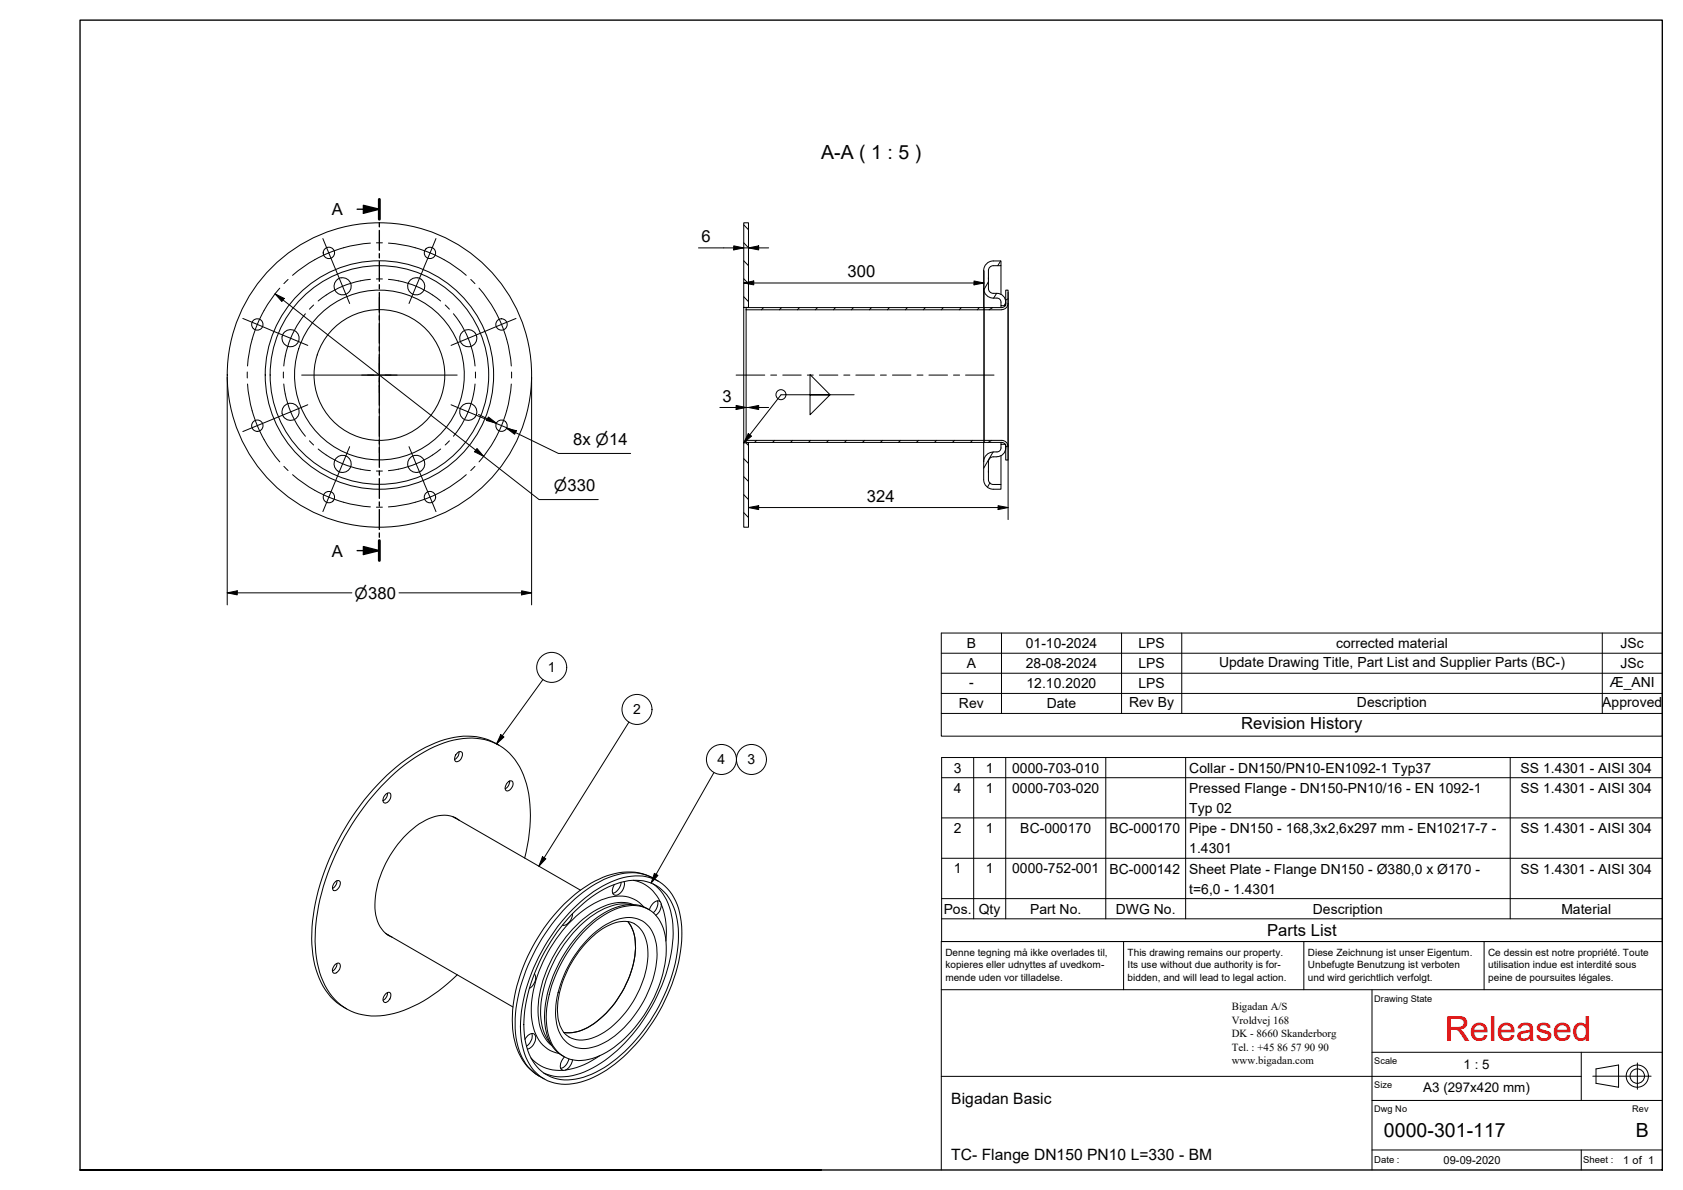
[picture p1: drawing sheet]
<svg xmlns="http://www.w3.org/2000/svg" width="420mm" height="297mm" viewBox="0 0 420 297" stroke-linecap="round" stroke-linejoin="round" font-family="sans-serif">
<!-- layer: Hatch -->
<g fill="none" stroke="#000" stroke-width=".25">
<path d="M185.7 56.1l1.2 1.2M185.7 74.1l1.2 1.2M185.7 69.6l1.2 1.2M185.7 65.1l1.2 1.2M185.7 60.6l1.2 1.2M190.6 76.8l-.5 .5M195.1 76.8l-.5 .5M199.6 76.8l-.5 .5M204.1 76.8l-.6 .5M208.6 76.8l-.5 .5M213.1 76.8l-.5 .5M217.6 76.8l-.6 .5"/>
<path d="M222 76.8l-.5 .5M226.5 76.8l-.5 .5M231 76.8l-.5 .5M235.5 76.8l-.5 .5M240 76.8l-.5 .5M244.5 76.8l-.5 .5M246.8 70.3l-1.2 2M247.8 76.8l-.9 .5M248.8 73.2l-.7 1.2M249.8 65.1l-.7 1.2M251.1 75.6l-.4 .7M251.7 74.6l-.6 .3"/>
<path d="M185.7 119l1.2 1.2M185.7 114.5l1.2 1.2M186.2 110.5l.7 .7M188.9 109.9l-.5 .5M193.4 109.9l-.5 .5M197.9 109.9l-.5 .5M202.4 109.9l-.6 .5M206.8 109.9l-.5 .5M211.3 109.9l-.5 .5M215.9 109.9l-.6 .5M220.3 109.9l-.5 .5M224.8 109.9l-.5 .5"/>
<path d="M229.3 109.9l-.5 .5M233.8 109.9l-.5 .5M238.3 109.9l-.5 .5M242.8 109.9l-.5 .5M247.6 109.9l-.9 .5M247.9 112.8l-2.3 4.1M251.6 111.3l-.5 .3M185.7 128l1.2 1.2M185.7 123.5l1.2 1.2M247.1 120.5l-.6 1.1"/>
</g>
<!-- layer: Visible -->
<g fill="none" stroke="#000" stroke-width=".25">
<path d="M185.7 55.6h1.2v21.1h-1.2zM84.3 69.7a2.13 2.13 0 0 1 3.4 1.3 2.13 2.13 0 0 1-2.6 2.5 2.13 2.13 0 0 1-1.2-3.4l.4-.4M185.7 76.7v33.8M186.3 76.8h59.4v.5h-59.4zM186.3 77.3v32.6M186.9 76.7v.1M245.6 72a2.59 2.59 0 0 0 3.3 2.4 1 1 0 0 1 1 1v.9h1.2a2.5 2.5 0 0 0-3.1-3.1 1.21 1.21 0 0 1-1.2-1.2v-4.5a1.21 1.21 0 0 1 1.2-1.2h1.9v-1.2a3.8 3.8 0 0 0-3.8 .9l-.5 1.5v9.3M245.7 77.3v32.6M246.8 69.3v.4M249.9 66.3v7.2M249.9 76.3v.5M251.1 75.8a.99 .99 0 0 1-1 1h-4.4v.5h4.4"/>
<path d="M251.7 75.7v-3.3h-.6v3.4M251.7 75.7v35.8M251.7 75.7a1.59 1.59 0 0 1-1.6 1.6M84.3 117.5a2.14 2.14 0 0 1 .2-3.5 2.14 2.14 0 0 1 3.2 1.5 2.14 2.14 0 0 1-2.8 2.3l-.6-.3M185.7 110.5h1.2v21.1h-1.2zM186.3 109.9h59.4v.5h-59.4zM186.9 110.4v.1M245.6 110.4v9.3a2.39 2.39 0 0 0 2.4 2.4h1.9v-1.2h-1.9a1.21 1.21 0 0 1-1.2-1.2v-4.5a1.21 1.21 0 0 1 1.2-1.2h.9M246.8 117.5v.4M248 112.8a2.39 2.39 0 0 0-2.4 2.4M249.9 111.8a.99 .99 0 0 1-1 1h-.9M249.9 111.8v-.9h1.2v.9"/>
<path d="M249.9 110.4v.5M249.9 113.8v7.1M251.1 111.4a.99 .99 0 0 0-1-1h-4.4v-.5h4.4a1.59 1.59 0 0 1 1.6 1.6M251.1 111.4v3.4h.6v-3.3M251.1 111.8a2.18 2.18 0 0 1-2.2 2.2M96.4 198.1a.71 .71 0 0 1 1-.1 .71 .71 0 0 1 .1 1 1.5 1.5 0 0 1-1.7 1.3 1.61 1.61 0 0 1 .6-2.2zM96.7 198a1.99 1.99 0 0 1-1.1 1.9M114.2 187.9a.74 .74 0 0 1 1.1-.2 .74 .74 0 0 1 .1 1.1 1.29 1.29 0 0 1-1.7 1.2 1.71 1.71 0 0 1 .5-2.1zM114.6 187.6a2 2 0 0 1-1.1 2M124.5 186a16.4 16.4 0 0 0-14.6-1 44.6 44.6 0 0 0-18.9 14.6 60.8 60.8 0 0 0-13.1 31.8 25.4 25.4 0 0 0 3.4 15.8l1.2 1.6 1.5 1.4 2.5 1.6M126.7 195.4a.8 .8 0 0 1 1.1-.4 .8 .8 0 0 1 .2 1.2 1.42 1.42 0 0 1-1.6 1.1 1.44 1.44 0 0 1 .3-1.9zM127.2 194.9a2 2 0 0 1-1.1 2"/>
<path d="M84.1 219.9a2.2 2.2 0 0 1-1.1 1.9M113 203.9l.5 .2M113.5 204.1l31.4 18.1M113.5 204.1l.4 .2M114.7 204.8a7.5 7.5 0 0 0-8.4-.1 26 26 0 0 0-12.7 22 7.6 7.6 0 0 0 4.3 7.2M131 214.2a34.6 34.6 0 0 0-.3-20.8 13.8 13.8 0 0 0-16.2-8.9 35.2 35.2 0 0 0-18.1 10.6 61.6 61.6 0 0 0-17.5 35.5 25.7 25.7 0 0 0 3.4 17.2 13.8 13.8 0 0 0 14.9 5.4 35 35 0 0 0 17-9.9M164.3 219.9a13.6 13.6 0 0 0-12.7-1.3 34.4 34.4 0 0 0-15.8 13.1 41.1 41.1 0 0 0-7.9 23.9 14.8 14.8 0 0 0 7.9 13.7M83.7 220.1a.75 .75 0 0 1 1.1-.1 .75 .75 0 0 1 0 1.1 1.26 1.26 0 0 1-1.7 1.1 1.81 1.81 0 0 1 .6-2.1zM96.2 232.9l31.9 18.5M96.7 233.3l.3 .2M142.9 228.1a2.97 2.97 0 0 1-2.2 2.9l-.3-.1M143 226.9a26 26 0 0 1 14.6-8.2 10.3 10.3 0 0 1 11.5 7.1 29.6 29.6 0 0 1-1.3 19.8 44.2 44.2 0 0 1-17.4 22.1 15.7 15.7 0 0 1-12.9 2.4 11.1 11.1 0 0 1-7.1-9.2 34.6 34.6 0 0 1 3.5-20.7 49.3 49.3 0 0 1 9.1-13.3z"/>
<path d="M143.7 227.3a23.7 23.7 0 0 1 14.2-7.6 10 10 0 0 1 10.7 7.8 29 29 0 0 1-1.7 18.3 41.9 41.9 0 0 1-17.1 21.3 14.4 14.4 0 0 1-12.3 1.7 11.5 11.5 0 0 1-6.5-9.6 36.1 36.1 0 0 1 5-21.6 43.3 43.3 0 0 1 7.7-10.3zM146.3 232a18.5 18.5 0 0 1 11.6-6 7.9 7.9 0 0 1 7.9 6.5 25.7 25.7 0 0 1-3.1 17.6 29.9 29.9 0 0 1-13.1 13.5 9.9 9.9 0 0 1-8.8 .1 10.1 10.1 0 0 1-4.4-8.8 32.2 32.2 0 0 1 8.3-21.1zM155.1 220.2a3.2 3.2 0 0 1-2.1 2.8M155.8 220a2.68 2.68 0 0 1-2.4 3.4 1.59 1.59 0 0 1-.2-2.3l.2-.3M156.8 230a11.5 11.5 0 0 1 1.5 9.6 25.8 25.8 0 0 1-11.6 16.9 9.7 9.7 0 0 1-5.9 1.2M158.4 230.6a7.6 7.6 0 0 0-7.4 .9 26.6 26.6 0 0 0-11.9 20.5 7.6 7.6 0 0 0 3 6.9M162 227a9.6 9.6 0 0 0-9.3-.1 31.2 31.2 0 0 0-14.6 16.7 23.5 23.5 0 0 0-1.5 15 8.5 8.5 0 0 0 4.2 5.1M162.1 227.1a2.44 2.44 0 0 1 2.5-2.2 1.81 1.81 0 0 1 .1 2.5l-1 1.1M164.1 224.9a2.99 2.99 0 0 1-1 2.9M83.7 240.8a.75 .75 0 0 1 1-.3 .75 .75 0 0 1 .2 1.1 1.42 1.42 0 0 1-1.7 1.2 1.61 1.61 0 0 1 .5-2zM84.1 240.5a2.2 2.2 0 0 1-1.1 1.9M96.4 248a.7 .7 0 0 1 1-.2 .7 .7 0 0 1 .1 1 1.43 1.43 0 0 1-1.6 1.3 1.52 1.52 0 0 1 .5-2.1z"/>
<path d="M96.7 247.8a1.99 1.99 0 0 1-1.1 1.9M131.1 259.4a1.99 1.99 0 0 1 2.2-1.3 2.64 2.64 0 0 1-1.4 3.7l-.2 .1M132.8 258a3.2 3.2 0 0 1-1.4 3.1M133.4 243.1a2.68 2.68 0 0 1-1.2 3.6M140.9 263.8a2.46 2.46 0 0 0-.6 3.3 1.68 1.68 0 0 0 2.1-1.2l.5-1.3M142 264.3a2.98 2.98 0 0 1-2 2.4"/>
<circle cx="82.1" cy="63.1" r="1.42"/>
<circle cx="103.9" cy="71.5" r="2.14"/>
<circle cx="107.3" cy="63.1" r="1.42"/>
<circle cx="64.2" cy="81" r="1.42"/>
<circle cx="72.5" cy="84.4" r="2.14"/>
<circle cx="94.7" cy="93.6" r="16.3"/>
<circle cx="94.7" cy="93.6" r="21.2"/>
<circle cx="94.7" cy="93.6" r="28.5"/>
<circle cx="94.7" cy="93.6" r="27.3"/>
<circle cx="94.7" cy="93.6" r="38"/>
<circle cx="116.9" cy="84.4" r="2.14"/>
<circle cx="125.2" cy="81" r="1.42"/>
<circle cx="64.2" cy="106.3" r="1.42"/>
<circle cx="72.5" cy="102.8" r="2.14"/>
<circle cx="103.9" cy="115.8" r="2.14"/>
<circle cx="116.9" cy="102.8" r="2.14"/>
<circle cx="125.2" cy="106.3" r="1.42"/>
<circle cx="82.1" cy="124.1" r="1.42"/>
<circle cx="107.3" cy="124.1" r="1.42"/>
</g>
<!-- layer: Visible Narrow -->
<path d="M158.1 219.7a9.2 9.2 0 0 1 6.7 5.4M163 219.2a12.4 12.4 0 0 0-11.1-.1 36.2 36.2 0 0 0-15.8 14 41.8 41.8 0 0 0-7.5 23.6 14.6 14.6 0 0 0 4.5 10.8l1.4 1M147.2 233.9a15.4 15.4 0 0 1 9.8-4.9 7 7 0 0 1 6.8 6.5 25.2 25.2 0 0 1-5.7 18.3 18.9 18.9 0 0 1-11.2 7.8 6.8 6.8 0 0 1-7.9-6 24.1 24.1 0 0 1 4.6-17.3l1.3-1.8zM157.5 225.8a13.3 13.3 0 0 0-10.1 3.1 32.2 32.2 0 0 0-12.4 24.4 11.5 11.5 0 0 0 2.5 7.2M158.1 225.8a11.3 11.3 0 0 0-9.9 1.7 32.5 32.5 0 0 0-13.9 24 11.2 11.2 0 0 0 3.5 9.5M158.4 230.6a8.6 8.6 0 0 1 3.4 8.2 25.4 25.4 0 0 1-11.8 19.3 8.2 8.2 0 0 1-7.9 .8M160.7 226.3a8.3 8.3 0 0 0-9.6-2 26 26 0 0 0-13 11.2 29.7 29.7 0 0 0-5.3 19.2 8.9 8.9 0 0 0 6 8.1l.8 .2M163.1 220.6a13.1 13.1 0 0 1 4.9 10.1 40.2 40.2 0 0 1-9.3 26.5 29.8 29.8 0 0 1-15.8 11.3 11.1 11.1 0 0 1-7.1-.6M165.1 225.7a18.5 18.5 0 0 1 1.1 9.2M132.5 264.1a9.2 9.2 0 0 0 8 3.1M149.7 263.5a19.4 19.4 0 0 1-8.6 3.6" fill="none" stroke="#000" stroke-width=".25"/>
<!-- layer: Section Line -->
<g fill="none" stroke="#000" stroke-width=".34">
<path d="M89.2 52.2h5.5M90.7 51.3l4 .9-4 1zM94.7 49.8v4.9M94.7 55.6v1M94.7 57.5v5M94.7 63.3v1.1M94.7 65.3v4.9M94.7 71.1v1M94.7 73v5M94.7 78.8v1.1M94.7 80.8v4.9M94.7 86.6v1"/>
<path d="M94.7 88.5v4.9M94.7 94.3v1.1M94.7 96.3v4.9M94.7 102.1v1M94.7 104v4.9M94.7 109.8v1.1M94.7 111.7v5M94.7 117.5v1.1M94.7 119.5v4.9M89.2 137.4h5.5M90.7 136.4l4 1-4 1zM94.7 125.3v1.1"/>
<path d="M94.7 127.2v5M94.7 133v1.1M94.7 134.9v5"/>
</g>
<path d="M94.7 49.8v4.9M94.7 134.9v5" fill="none" stroke="#000" stroke-width=".72"/>
<path d="M90.7 51.3l4 .9-4 1zM90.7 136.4l4 1-4 1z" fill="#000"/>
<!-- layer: Symbol -->
<g fill="none" stroke="#000" stroke-width=".25">
<path d="M202.2 93.5l5 5h-5h5l-5 5zM213.2 98.5h-18.2l-9.3 12M186.8 108.2l.8 .7-1.9 1.6zM250 158v20.1M280 158v20.1M295 158v20.1M400 158v20.1M135.6 169.6l-11.6 16.1M235 178.1v5.7h180v-5.7M235 173.1v5h180M235 163.1h180M235 168h180"/>
<path d="M415 173.1h-180v-15.1h180v20.1M125 183.4l.8 .6-1.8 1.7zM157 180.2l-22.5 36M178.2 192.9l-15.6 27.5M235.1 194.1h179.9M243.1 189.1v40.2M251.1 189.1v40.2M276.1 189.1v40.2M296 189.1v40.2M377 189.1v40.2M135.4 213.9l.9 .5-1.8 1.8zM163.4 218l.9 .5-1.7 1.9z"/>
<path d="M235.1 204.2h179.9M235.1 214.2h179.9M235.1 224.3h179.9v-35.2h-179.9v40.2M235.1 229.3v5.7h179.9v-5.7M415 224.3v5h-179.9"/>
<circle cx="195" cy="98.5" r="1.25"/>
<circle cx="137.7" cy="166.6" r="3.7"/>
<circle cx="159" cy="177.1" r="3.7"/>
<circle cx="180.1" cy="189.6" r="3.7"/>
<circle cx="187.6" cy="189.6" r="3.7"/>
</g>
<!-- layer: Border -->
<path d="M20 5h395v287h-395zM205 292h-185h185" fill="none" stroke="#000" stroke-width=".34"/>
<!-- layer: Title -->
<g fill="none" stroke="#000" stroke-width=".25">
<path d="M280.5 235v12M325.5 235v12M370.5 235v12M415 235h-180v57M235 247h180M342.5 247v45M235 268.7h159.8M342.5 274.7h72.5M342.5 262.7h72.5M394.8 262.7v12M397.6 268.6h14.6M398.4 266.8l5.7-1v5.6l-5.7-1z"/>
<path d="M408.8 265.3v6.6M342.5 287h72.5M394.8 287v5"/>
<circle cx="408.7" cy="268.6" r="2.77"/>
<circle cx="408.7" cy="268.6" r="1.8"/>
</g>
<!-- layer: Dimension -->
<g fill="none" stroke="#000" stroke-width=".25">
<path d="M68.7 73.3l2.3 1.2-.6 .8zM68.7 73.3l65.9 51.4h14.8M174.4 61.9h17.5M183.2 61.4l2.5 .5-2.5 .5zM185.7 70.6l2.5-.5v1zM185.7 70.6h60M186.9 61.9l2.5-.5v1zM243.2 70.1l2.5 .5-2.5 .5zM245.7 67.6v9.2M251.7 72.9v56.8M56.7 94.1v56.9M132.7 94.1v56.9"/>
<path d="M119.1 112l1.6 1.9-2.3-1.1zM119.5 103.4l4.5 2.2M121.9 104.1l2.1 1.5-2.5-.6zM126.4 106.9l2.5 .6-.4 .9zM128.7 108l-2.3-1.1 13 6.3h18M179.7 101.7h12.2M183.8 101.2l2.5 .5-2.5 .5zM186.9 101.7l2.5-.5v1zM186.9 126.7l2.5-.5v1zM186.9 126.7h64.8M186.9 123.7v7.4M249.2 126.2l2.5 .5-2.5 .5z"/>
<path d="M56.7 148l2.5-.5v1zM56.7 148h31.1M99.6 148h33.1M130.2 147.5l2.5 .5-2.5 .5z"/>
</g>
<g fill="#000">
<path d="M68.7 73.3l2.3 1.2-.6 .8zM183.2 61.4l2.5 .5-2.5 .5zM185.7 70.6l2.5-.5v1zM186.9 61.9l2.5-.5v1zM243.2 70.1l2.5 .5-2.5 .5zM119.1 112l1.6 1.9-2.3-1.1zM121.9 104.1l2.1 1.5-2.5-.6zM126.4 106.9l2.5 .6-.4 .9zM183.8 101.2l2.5 .5-2.5 .5zM186.9 101.7l2.5-.5v1zM186.9 126.7l2.5-.5v1zM249.2 126.2l2.5 .5-2.5 .5z"/>
<path d="M56.7 148l2.5-.5v1zM130.2 147.5l2.5 .5-2.5 .5z"/>
</g>
<!-- layer: Symbol -->
<path d="M186.8 108.2l.8 .7-1.9 1.6zM125 183.4l.8 .6-1.8 1.7zM135.4 213.9l.9 .5-1.8 1.8zM163.4 218l.9 .5-1.7 1.9z" fill="#000"/>
<!-- layer: Center Mark -->
<g fill="none" stroke="#000" stroke-width=".25">
<path d="M80.6 59.5l3 7.2M108.8 59.5l-3 7.2M60.6 79.5l7.2 3M83.6 66.8l3.7 9M94.7 74.2v38.8M105.8 66.8l-3.7 9M128.8 79.5l-7.2 3M67.9 82.5l8.9 3.7M75.3 93.6h38.8M121.5 82.5l-8.9 3.7M67.8 104.8l-7.2 2.9M76.8 101l-8.9 3.7"/>
<path d="M87.3 111.5l-3.7 8.9M102.1 111.5l3.7 8.9M112.6 101l8.9 3.7M121.6 104.8l7.2 2.9M83.6 120.5l-3 7.2M105.8 120.5l3 7.2"/>
</g>
<!-- layer: Centerline -->
<g fill="none" stroke="#000" stroke-width=".25">
<path d="M69.9 71.9a33 33 0 0 0-8.1 19.5M71.9 69.7l-1 1.1M76.3 78.3a24 24 0 0 0-5.5 13.1M78.3 76.1l-1.1 1.1M92.5 60.7a33 33 0 0 0-19.5 8M92.5 69.7a24 24 0 0 0-13.1 5.4M95.5 69.6h-1.5M95.5 60.6h-1.5M97 69.7a24 24 0 0 1 13 5.4M97 60.7a33 33 0 0 1 19.4 8M111.1 76.1l1.1 1.1M113.2 78.3a24 24 0 0 1 5.4 13.1"/>
<path d="M117.5 69.7l1.1 1.1M119.6 71.9a33 33 0 0 1 8 19.5M61.7 92.9v1.5M61.8 95.9a33 33 0 0 0 8 19.4M70.8 92.9v1.5M70.8 95.8a24 24 0 0 0 5.4 13.1M118.6 95.9a24 24 0 0 1-5.4 13M118.7 92.9v1.5M127.6 95.9a33 33 0 0 1-8 19.4M127.7 92.9v1.5M183.8 93.6h7.1M192.4 93.6h1.5"/>
<path d="M195.4 93.6h4.6M201.5 93.6h1.5M204.6 93.6h4.6M210.7 93.6h1.5M213.7 93.6h4.6M219.8 93.6h1.5M222.8 93.6h4.6M228.9 93.6h1.5M231.9 93.6h4.7M238 93.6h1.6M241 93.6h7.2M70.9 116.4l1 1.1"/>
<path d="M73 118.5a33 33 0 0 0 19.5 8M77.2 110l1.1 1.1M79.4 112.1a24 24 0 0 0 13.1 5.4M94 117.6h1.5M110 112.1a24 24 0 0 1-13 5.4M112.2 110l-1.1 1.1M116.4 118.5a33 33 0 0 1-19.4 8M118.6 116.4l-1.1 1.1M94 126.6h1.5"/>
</g>
<text font-size="8.6" fill="#f00" x="360.7" y="259.7">Released</text>
<g font-size="4.9">
<text x="205" y="39.6">A-A ( 1 : 5 )</text>
<text x="345.5" y="283.7">0000-301-117</text>
<text x="408.4" y="283.8">B</text>
</g>
<g font-size="4.1">
<text x="82.8" y="53.7">A</text>
<text x="175.1" y="60.4">6</text>
<text x="211.6" y="69.2">300</text>
<text x="180.4" y="100.3">3</text>
<text x="143.1" y="111">8x ⌀14</text>
<text x="216.4" y="125.3">324</text>
<text x="82.8" y="138.9">A</text>
<text x="309.9" y="182">Revision History</text>
<text x="316.3" y="233.7">Parts List</text>
</g>
<g font-size="3.9">
<text x="138.3" y="122.5">⌀330</text>
<text x="88.5" y="149.4">⌀380</text>
<text x="237.5" y="275.5">Bigadan Basic</text>
<text x="237.5" y="289.5">TC- Flange DN150 PN10 L=330 - BM</text>
</g>
<g font-size="3.5">
<text x="241.3" y="161.8">B</text>
<text x="256.1" y="161.8">01-10-2024</text>
<text x="284.2" y="161.8">LPS</text>
<text x="333.5" y="161.8">corrected material</text>
<text x="404.6" y="161.8">JSc</text>
<text x="136.7" y="167.8">1</text>
<text x="241.3" y="166.8">A</text>
<text x="256.1" y="166.8">28-08-2024</text>
<text x="284.2" y="166.8">LPS</text>
<text x="304.3" y="166.4">Update Drawing Title, Part List and Supplier Parts (BC-)</text>
<text x="404.6" y="166.8">JSc</text>
<text x="241.9" y="171.5">-</text>
<text x="256.2" y="171.8">12.10.2020</text>
<text x="284.2" y="171.8">LPS</text>
<text x="401.9" y="171.5">Æ_ANI</text>
<text x="158" y="178.3">2</text>
<text x="239.4" y="176.8">Rev</text>
<text x="261.3" y="176.8">Date</text>
<text x="281.9" y="176.5">Rev By</text>
<text x="338.8" y="176.5">Description</text>
<text x="400" y="176.5">Approved</text>
<text x="179.1" y="190.8">4</text>
<text x="186.6" y="190.8">3</text>
<text x="238.1" y="192.9">3</text>
<text x="238.1" y="197.9">4</text>
<text x="246.1" y="192.9">1</text>
<text x="246.1" y="197.9">1</text>
<text x="252.7" y="192.9">0000-703-010</text>
<text x="252.7" y="197.9">0000-703-020</text>
<text x="296.9" y="192.9">Collar - DN150/PN10-EN1092-1 Typ37</text>
<text x="296.9" y="197.9">Pressed Flange - DN150-PN10/16 - EN 1092-1</text>
<text x="379.6" y="192.9">SS 1.4301 - AISI 304</text>
<text x="379.6" y="197.9">SS 1.4301 - AISI 304</text>
<text x="296.9" y="202.9">Typ 02</text>
<text x="238.1" y="208">2</text>
<text x="246.1" y="208">1</text>
<text x="254.7" y="208">BC-000170</text>
<text x="277" y="208">BC-000170</text>
<text x="296.9" y="208">Pipe - DN150 - 168,3x2,6x297 mm - EN10217-7 -</text>
<text x="379.6" y="208">SS 1.4301 - AISI 304</text>
<text x="296.9" y="213">1.4301</text>
<text x="238.1" y="218">1</text>
<text x="246.1" y="218">1</text>
<text x="252.7" y="218">0000-752-001</text>
<text x="277" y="218">BC-000142</text>
<text x="296.9" y="218">Sheet Plate - Flange DN150 - Ø380,0 x Ø170 -</text>
<text x="379.6" y="218">SS 1.4301 - AISI 304</text>
<text x="296.9" y="223.1">t=6,0 - 1.4301</text>
<text x="235.6" y="228.1">Pos.</text>
<text x="244.3" y="228.1">Qty</text>
<text x="257.2" y="228.1">Part No.</text>
<text x="278.6" y="228.1">DWG No.</text>
<text x="327.8" y="228.1">Description</text>
<text x="389.8" y="228.1">Material</text>
</g>
<g font-size="3.3">
<text x="365.4" y="266.9">1 : 5</text>
<text x="355.3" y="272.5">A3 (297x420 mm)</text>
</g>
<g font-size="2.8">
<text x="360.3" y="290.5">09-09-2020</text>
<text x="405.3" y="290.5">1 of 1</text>
</g>
<g font-size="2.7">
<text x="307.5" y="252">Bigadan A/S</text>
<text x="307.5" y="255.5">Vroldvej 168</text>
<text x="307.5" y="262.3">Tel. : +45</text>
<text x="307.5" y="258.9">DK - 8660 Skanderborg</text>
<text x="318.9" y="262.3">86</text>
<text x="322.2" y="262.3">57</text>
<text x="325.6" y="262.3">90</text>
<text x="329.1" y="262.3">90</text>
<text x="307.5" y="265.7">www.bigadan.com</text>
</g>
<g font-size="2.5">
<text x="236" y="238.5">Denne tegning må ikke overlades til,</text>
<text x="281.5" y="238.5">This drawing remains our property.</text>
<text x="326.5" y="238.5">Diese Zeichnung ist unser Eigentum.</text>
<text x="371.5" y="238.5">Ce dessin est notre propriété. Toute</text>
<text x="236" y="241.6">kopieres eller udnyttes af uvedkom-</text>
<text x="236" y="244.8">mende uden vor tilladelse.</text>
<text x="281.5" y="244.8">bidden, and will lead to legal action.</text>
<text x="281.5" y="241.6">Its use without due authority is for-</text>
<text x="326.5" y="241.6">Unbefugte Benutzung ist verboten</text>
<text x="326.5" y="244.8">und wird gerichtlich verfolgt.</text>
<text x="371.5" y="241.6">utilisation indue est interdité sous</text>
<text x="371.5" y="244.8">peine de poursuites légales.</text>
</g>
<g font-size="2.4">
<text x="343.1" y="290.4">Date :</text>
<text x="395.2" y="290.4">Sheet :</text>
</g>
<g font-size="2.3">
<text x="343.1" y="250">Drawing State</text>
<text x="343.1" y="265.7">Scale</text>
<text x="343.1" y="271.7">Size</text>
<text x="343.1" y="277.7">Dwg No</text>
<text x="407.5" y="277.7">Rev</text>
</g>
</svg>
